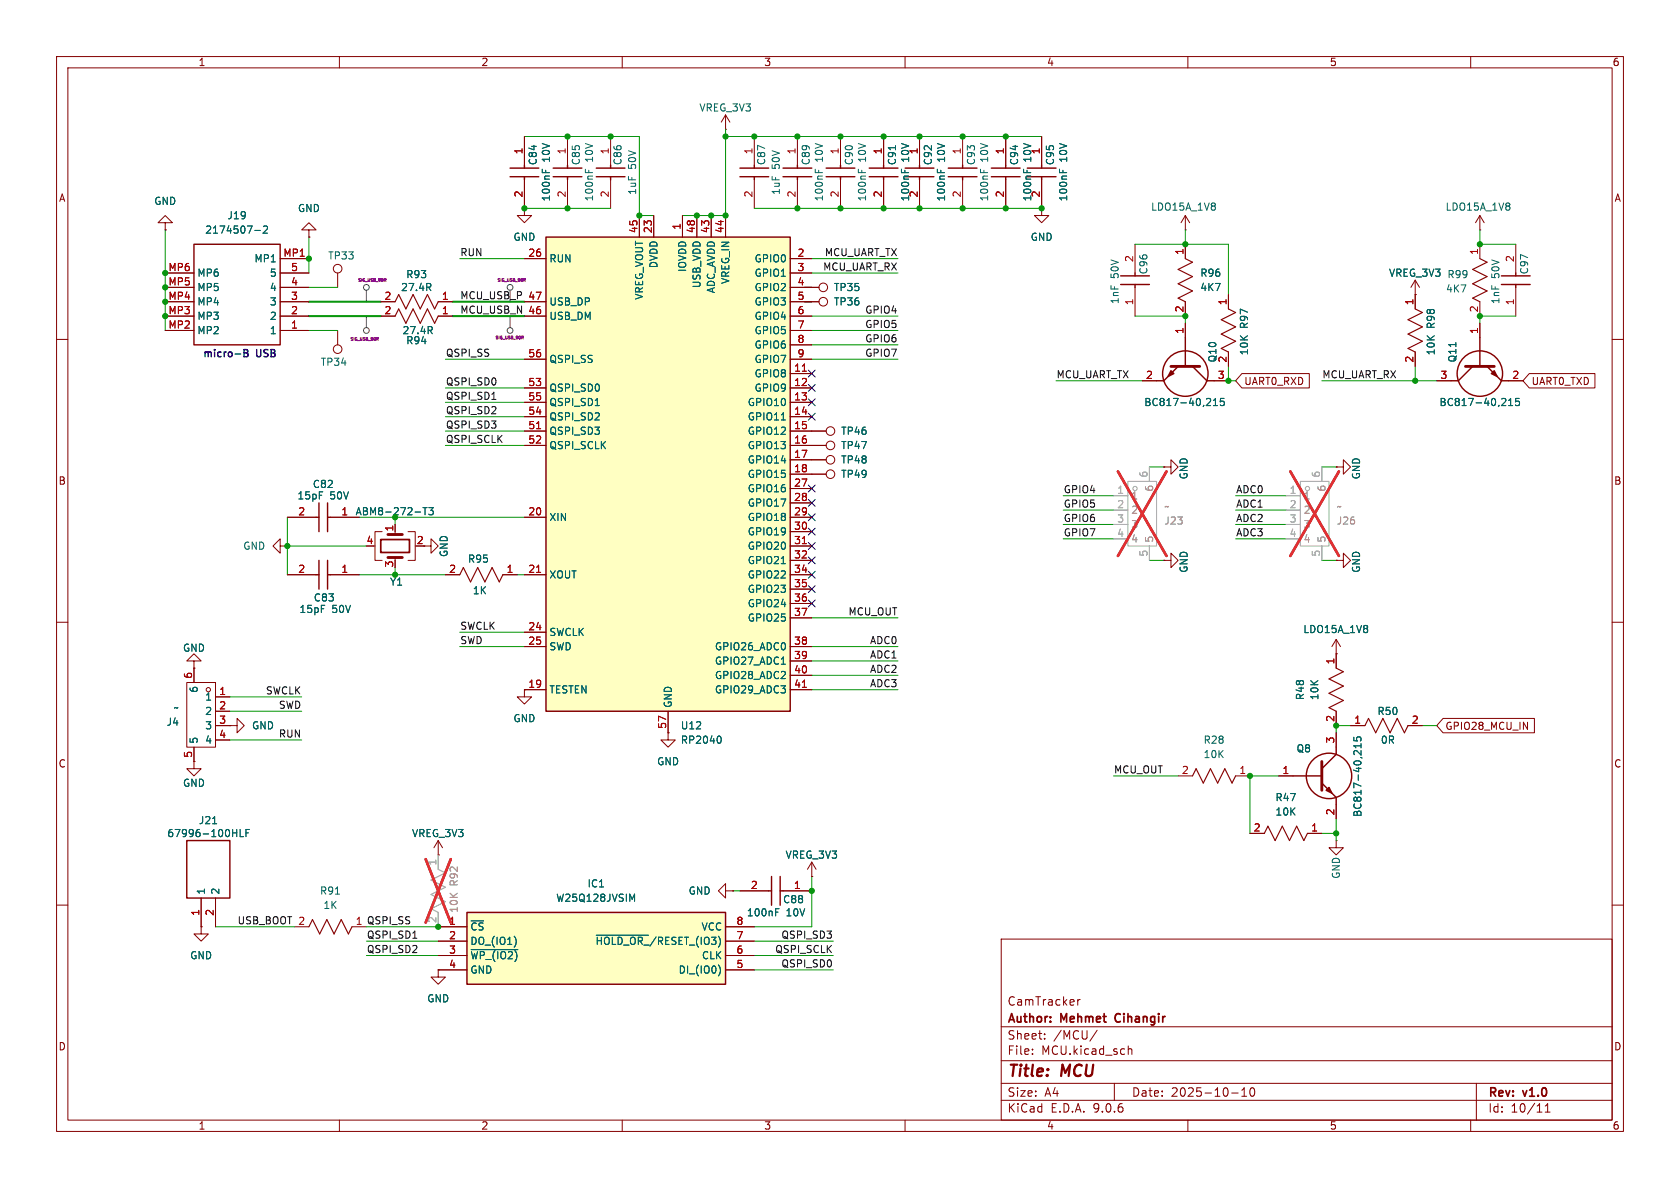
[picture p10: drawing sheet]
<svg xmlns="http://www.w3.org/2000/svg" width="297mm" height="210mm" viewBox="0 0 297 210" stroke-linecap="round" stroke-linejoin="round" font-family="sans-serif">
<g fill="none" stroke="#840000" stroke-width=".18">
<path d="M10 10h277v190h-277zM12 12h273v186h-273zM60 10v2M110 10v2M160 10v2M210 10v2M260 10v2M141 24.1v5.1M141 31.8v5M209.5 38.1l-.7 1.3M209.5 38.1l.8 1.3M209.5 38.1v2.5"/>
<path d="M261.6 38.1l-.7 1.3M261.6 38.1l.8 1.3M261.6 38.1v2.5M209.5 40.6h.1M209.5 43.2v2.5M209.5 53.3v2.6M209.5 57.2v2.5M217.2 52.1v2.5M261.6 40.6h.1M10 60h2M201.9 67.3h2.6M214.6 67.3h2.6"/>
<path d="M217.2 62.2v2.6M285 60h2M10 110h2M285 110h2M92.7 121.9v1.3h1.3l-1.3 1.3-1.3-1.3h1.3M92.7 121.9h.1M226.1 137.2h2.5M236.2 129.5v2.6M128.3 157.5v-1.3l-1.3 1.3 1.3 1.3v-1.3h1.2M129.5 157.5h.1M130.8 157.5h5.1M138.4 157.5h5.1"/>
<path d="M143.5 154.9h.1M143.5 152.4l-.8 1.3M143.5 152.4l.8 1.3M143.5 152.4v2.5M221 147.3h2.5M231.1 147.3h2.6M236.2 148.6v1.3h1.3l-1.3 1.2-1.3-1.2h1.3M236.2 148.6h.1M236.2 142.2v2.6M10 160h2M177 166h108v32h-108zM190.5 176.7v1"/>
<path d="M191 176.7l-.3 .1-.2 .2M285 160h2M60 198v2M110 198v2M160 198v2M177 194.5h108M177 191.5h108M177 187.5h108M177 181.5h108M182.5 186.3v.1M182.5 185.5v.1M184.7 183.6v.1"/>
<path d="M184.7 182.8v.1M194 182.1l-1.3 2M197 191.5v3M199.5 184.9v1.5M199.5 185.5l.2-.1 .3 .1 .1 .9M210 198v2M217.7 193.2h1.2M219.5 193.8h.9M219.5 192.7l.5-.4v1.5M221.1 192.4l.2-.1a.81 .81 0 0 1 .6 .6 .81 .81 0 0 1-.3 .8l-.1 .1a.81 .81 0 0 1-.4-1.4zM260 198v2M261 191.5v6.5"/>
<path d="M273.2 196.6h.8M273.2 195.5l.4-.4v1.5"/>
</g>
<path d="M197.3 179.4l-.2 .4 .2 .7" fill="none" stroke="#840000" stroke-width=".3"/>
<g fill="none" stroke="#840000" stroke-width=".25">
<path d="M138.4 29.7h5.1M138.4 31.2h5.1M141 29.2v.5M141 31.2v.6M209.5 59.7v5.1M208.3 64.8l-2.6 2.5h-1.2M210.8 64.8l2.6 2.5h1.2M228.6 137.2h5.1M233.7 138.4l2.5 2.6v1.2M236.2 132.1v1.3l-2.5 2.5M135.9 157.5h.5M136.4 154.9v5.1"/>
<path d="M137.9 157.5h.5M137.9 154.9v5.1"/>
<circle cx="209.5" cy="66" r="4"/>
<circle cx="234.9" cy="137.2" r="4"/>
</g>
<path d="M207 64.8h5.1M233.7 134.6v5.1" fill="none" stroke="#840000" stroke-width=".51"/>
<g fill="#840000" stroke="#840000" stroke-width=".25">
<path d="M234.4 139.7l.5-.5 .6 1z"/>
<path d="M207 65.5l.5 .5-1 .5z"/>
</g>
<g fill="none" stroke="#006464" stroke-width=".18">
<path d="M144.1 29.9v.6M144.7 30.1v.4M214.8 36v.3M214.8 36.6v.4M266.9 36v.3M266.9 36.6v.4M214.5 71.7h.7M214.5 70.8l.4-.4v1.3M216.4 70.4h-.6l-.1 .6 .2-.1 .4 .1 .1 .2v.4l-.2 .1-.5-.1M239.3 130.3v.6l.6 .1-.1-.2 .1-.4 .2-.1h.4l.1 .2-.1 .5M240.6 131.5v.7M240.6 131.8h-1.3l.4 .4"/>
<path d="M137.1 161.2h.4M137.1 160.6h.6"/>
</g>
<path d="M209.5 45.7l1.3 .7-2.5 1.2 2.5 1.3-2.5 1.3 2.5 1.2-2.5 1.3 1.2 .6M217.2 54.6l1.2 .6-2.5 1.3 2.5 1.3-2.5 1.3 2.5 1.2-2.5 1.3 1.3 .6M223.5 147.3l.7-1.2 1.2 2.5 1.3-2.5 1.3 2.5 1.2-2.5 1.3 2.5 .6-1.3" fill="none" stroke="#840000" stroke-width=".2"/>
<path d="M96.5 41.9h43.2v83.8h-43.2z" fill="#ffffc2"/>
<path d="M96.5 41.9h43.2v83.8h-43.2z" fill="none" stroke="#840000" stroke-width=".25"/>
<g fill="none" stroke="#840000" stroke-width=".18">
<path d="M113 38.1v3.8M115.6 38.1v3.8M120.6 38.1v3.8M123.2 38.1v3.8M125.7 38.1v3.8M128.3 38.1v3.8M92.7 45.7h3.8M92.7 53.3h3.8M92.7 55.9h3.8M139.7 45.7h3.8M139.7 53.3h3.8M139.7 55.9h3.8"/>
<path d="M139.7 48.3h3.8M139.7 50.8h3.8M139.7 58.4h3.8M250.2 52.1h.1M250.2 49.5v5.1M250.2 49.5l-.8 1.3M250.2 49.5l.8 1.3M92.7 63.5h3.8M92.7 68.6h3.8M92.7 71.1h3.8M92.7 73.7h3.8M92.7 76.2h3.8"/>
<path d="M92.7 78.7h3.8M139.7 63.5h3.8M139.7 68.6h3.8M139.7 71.1h3.8M139.7 73.7h3.8M139.7 76.2h3.8M139.7 78.7h3.8M139.7 61h3.8M139.7 66h3.8M250.2 62.2v2.6M92.7 91.4h3.8M139.7 91.4h3.8"/>
<path d="M139.7 81.3h3.8M139.7 83.8h3.8M139.7 86.4h3.8M139.7 88.9h3.8M139.7 94h3.8M139.7 96.5h3.8M139.7 99.1h3.8M92.7 101.6h3.8M92.7 111.8h3.8M92.7 114.3h3.8M139.7 101.6h3.8M139.7 114.3h3.8"/>
<path d="M139.7 104.1h3.8M139.7 106.7h3.8M139.7 109.2h3.8M139.7 116.8h3.8M139.7 119.4h3.8M34.3 134.6v1.3h1.3l-1.3 1.3-1.3-1.3h1.3M34.3 134.6h.1M92.7 121.9h3.8M118.1 129.5v1.3h1.3l-1.3 1.3-1.3-1.3h1.3M118.1 129.5h.1M118.1 125.7v3.8M139.7 121.9h3.8"/>
<path d="M238.8 128.3h2.5M248.9 128.3h2.6"/>
</g>
<path d="M105.2 71.7h.8M138.1 74.2h.7M138.1 99.6h.7M138.1 117.4h.7M127.2 130.1a.79 .79 0 0 1 0 1.3" fill="none" stroke="#006464" stroke-width=".18"/>
<path d="M94.9 75.8h.7M141.8 65.6h.8M141.8 96.1h.8M94.9 101.2h.7M141.8 121.5h.8" fill="none" stroke="#a90000" stroke-width=".18"/>
<path d="M250.2 54.6l1.3 .6-2.6 1.3 2.6 1.3-2.6 1.3 2.6 1.2-2.6 1.3 1.3 .6M241.3 128.3l.6-1.3 1.3 2.5 1.3-2.5 1.2 2.5 1.3-2.5 1.3 2.5 .6-1.2" fill="none" stroke="#840000" stroke-width=".2"/>
<path d="M82.5 161.3h45.8v12.7h-45.8z" fill="#ffffc2"/>
<g fill="none" stroke="#840000" stroke-width=".25">
<path d="M90.2 29.7h5M90.2 31.2h5M92.7 29.2v.5M92.7 31.2v.6M97.8 29.7h5.1M97.8 31.2h5.1M100.3 29.2v.5M100.3 31.2v.6M105.4 29.7h5.1M105.4 31.2h5.1M107.9 29.2v.5M107.9 31.2v.6"/>
<path d="M130.8 29.7h5.1M130.8 31.2h5.1M133.3 29.2v.5M133.3 31.2v.6M146 29.7h5.1M146 31.2h5.1M148.6 29.2v.5M148.6 31.2v.6M153.7 29.7h5M153.7 31.2h5M156.2 29.2v.5M156.2 31.2v.6"/>
<path d="M160 29.7h5.1M160 31.2h5.1M162.6 29.2v.5M162.6 31.2v.6M167.6 29.7h5.1M167.6 31.2h5.1M170.2 29.2v.5M170.2 31.2v.6M175.3 29.7h5M175.3 31.2h5M177.8 29.2v.5M177.8 31.2v.6"/>
<path d="M181.6 29.7h5.1M181.6 31.2h5.1M184.1 29.2v.5M184.1 31.2v.6M34.3 43.2h15.2v17.8h-15.2zM198.1 50.3h5.1M198.1 48.8h5.1M200.7 48.3v.5M200.7 50.3v.5M261.6 59.7v5.1M265.4 50.3h5.1M265.4 48.8h5.1"/>
<path d="M268 48.3v.5M268 50.3v.5M260.3 64.8l-2.5 2.5h-1.3M262.9 64.8l2.5 2.5h1.3M55.9 91.4h.5M56.4 88.9v5.1M56.4 99.1v5M57.9 88.9v5.1M57.9 99.1v5M57.9 91.4h.5M55.9 101.6h.5M57.9 101.6h.5"/>
<path d="M33 148.6h7.6v10.2h-7.6zM82.5 161.3h45.8v12.7h-45.8z"/>
<circle cx="261.6" cy="66" r="4"/>
</g>
<g fill="none" stroke="#840000" stroke-width=".18">
<path d="M29.2 39.4h1.3l-1.3-1.3-1.3 1.3h1.3v1.2M92.7 36.8v1.3h1.3l-1.3 1.3-1.3-1.3h1.3M92.7 36.8h.1M92.7 24.1v5.1M92.7 31.8v5M100.3 24.1v5.1M100.3 31.8v5M107.9 24.1v5.1M107.9 31.8v5M113 38.1v3.8M115.6 38.1v3.8M120.6 38.1v3.8"/>
<path d="M123.2 38.1v3.8M125.7 38.1v3.8M128.3 22.9h.1M128.3 20.3l-.8 1.3M128.3 20.3l.7 1.3M128.3 20.3v2.6M128.3 38.1v3.8M133.3 24.1v5.1M133.3 31.8v5M148.6 24.1v5.1M148.6 31.8v5M156.2 24.1v5.1"/>
<path d="M156.2 31.8v5M162.6 24.1v5.1M162.6 31.8v5M170.2 24.1v5.1M170.2 31.8v5M177.8 24.1v5.1M177.8 31.8v5M184.1 36.8v1.3h1.3l-1.3 1.3-1.2-1.3h1.2M184.1 36.8h.1M184.1 24.1v5.1M184.1 31.8v5M29.2 40.6h.1"/>
<path d="M29.2 58.4h5.1M29.2 55.9h5.1M29.2 53.3h5.1M29.2 50.8h5.1M29.2 48.3h5.1M49.5 58.4h5.1M49.5 55.9h5.1M49.5 53.3h5.1M49.5 50.8h5.1M49.5 48.3h5.1M49.5 45.7h5.1M54.6 40.6h1.3l-1.3-1.2-1.3 1.2h1.3v1.3"/>
<path d="M54.6 41.9h.1M59.7 48.3v2.5M59.7 58.4v2.6M67.3 55.9h2.5M67.3 53.3h2.5M77.5 55.9h2.5M77.5 53.3h2.5M92.7 55.9h3.8M92.7 53.3h3.8M92.7 45.7h3.8M139.7 58.4h3.8M139.7 55.9h3.8"/>
<path d="M139.7 53.3h5.1M139.7 50.8h5.1M139.7 48.3h3.8M139.7 45.7h3.8M200.7 43.2v5.1M200.7 50.8v5.1M209.5 43.2v2.5M209.5 53.3v2.6M209.5 57.2v2.5M217.2 52.1v2.5M250.2 52.1h.1M250.2 52.1v2.5"/>
<path d="M261.6 43.2v2.5M261.6 53.3v2.6M261.6 57.2v2.5M268 43.2v5.1M268 50.8v5.1M92.7 76.2h3.8M92.7 78.7h3.8M92.7 63.5h3.8M92.7 68.6h3.8M92.7 71.1h3.8M92.7 73.7h3.8M139.7 76.2h6.3"/>
<path d="M139.7 78.7h6.3M139.7 63.5h3.8M139.7 68.6h3.8M139.7 71.1h3.8M139.7 73.7h3.8M139.7 61h3.8M139.7 66h3.8M201.9 67.3h2.6M214.6 67.3h2.6M217.2 62.2v2.6M219.6 66h11.9v2.6h-11.9l-1.2-1.3zM250.2 62.2v2.6"/>
<path d="M254 67.3h2.5M266.7 67.3h2.5M270.4 66h11.6v2.6h-11.6l-1.2-1.3zM49.5 96.5v-1.2l-1.2 1.2 1.2 1.3v-1.3h1.3M50.8 96.5h.1M50.8 91.4h5.1M58.4 91.4h5.1M66 96.5h.3M67.6 94h-1.3v5.1h1.3M69.8 92.7v1.3M69.8 98.6v.5M72.1 94h1.3v5.1h-1.3"/>
<path d="M74.9 96.5h1.3v-1.2l1.3 1.2-1.3 1.3v-1.3M92.7 91.4h3.8M139.7 83.8h6.3M139.7 81.3h6.3M139.7 96.5h3.8M139.7 91.4h3.8M139.7 86.4h3.8M139.7 88.9h3.8M139.7 94h3.8M139.7 99.1h3.8M205.7 82.6h1.3v-1.3l1.3 1.3-1.3 1.2v-1.2M205.7 82.6h.1"/>
<path d="M205.7 99.1h1.3v-1.3l1.3 1.3-1.3 1.2v-1.2M205.7 99.1h.1M236.2 82.6h1.3v-1.3l1.3 1.3-1.3 1.2v-1.2M236.2 82.6h.1M236.2 99.1h1.3v-1.3l1.3 1.3-1.3 1.2v-1.2M236.2 99.1h.1M34.3 116.8h1.3l-1.3-1.2-1.3 1.2h1.3v1.3M34.3 118.1h.1M34.3 118.1v2.6M50.8 101.6h5.1M58.4 101.6h5.1M78.7 101.6h2.6"/>
<path d="M88.9 101.6h2.5M92.7 101.6h3.8M92.7 111.8h3.8M92.7 114.3h3.8M139.7 101.6h3.8M139.7 114.3h3.8M139.7 104.1h3.8M139.7 106.7h3.8M139.7 109.2h3.8M139.7 116.8h3.8M139.7 119.4h3.8M236.2 115.6h.1"/>
<path d="M236.2 113v5.1M236.2 113l-.7 1.3M236.2 113l.8 1.3M33 120.7h5.1v11.4h-5.1zM34.3 134.6h.1M34.3 132.1v2.5M38.1 123.2h2.5M38.1 125.7h2.5M38.1 128.3h2.5M38.1 130.8h2.5M40.6 128.3h1.3v-1.3l1.3 1.3-1.3 1.2v-1.2M40.6 128.3h.1"/>
<path d="M92.7 121.9h.1M92.7 121.9h3.8M118.1 129.5h.1M118.1 125.7v3.8M139.7 121.9h3.8M208.3 137.2h2.5M218.4 137.2h2.6M226.1 137.2h2.5M236.2 125.7v2.6M236.2 129.5v2.6M238.8 128.3h2.5M248.9 128.3h2.6"/>
<path d="M255.1 127h16.2v2.5h-16.2l-1.1-1.2zM35.6 158.8v5M38.1 158.8v5M77.5 151.1h.1M77.5 148.6l-.8 1.3M77.5 148.6l.7 1.3M77.5 148.6v2.5M129.5 157.5h.1M130.8 157.5h5.1M138.4 157.5h5.1M143.5 154.9h.1M221 147.3h2.5"/>
<path d="M231.1 147.3h2.6M236.2 142.2v2.6M35.6 163.8v1.3h1.2l-1.2 1.3-1.3-1.3h1.3M35.6 163.8h.1M52.1 163.8h2.5M62.2 163.8h2.6M77.5 171.5v1.2h1.2l-1.2 1.3-1.3-1.3h1.3M77.5 171.5h.1M77.5 163.8h5M77.5 166.4h5M77.5 168.9h5M77.5 171.5h5"/>
<path d="M128.3 163.8h5M128.3 166.4h5M128.3 168.9h5M128.3 171.5h5"/>
<circle cx="59.7" cy="47.5" r=".76"/>
<circle cx="145.5" cy="53.3" r=".76"/>
<circle cx="145.5" cy="50.8" r=".76"/>
<circle cx="59.7" cy="61.7" r=".76"/>
<circle cx="146.8" cy="76.2" r=".76"/>
<circle cx="146.8" cy="78.7" r=".76"/>
<circle cx="146.8" cy="83.8" r=".76"/>
<circle cx="146.8" cy="81.3" r=".76"/>
<circle cx="36.8" cy="121.9" r=".38"/>
</g>
<g fill="none" stroke="#006464" stroke-width=".18">
<path d="M95.9 29.9v.6M96.5 30.1v.4M103.5 29.9v.6M104.1 30.1v.4M151.7 29.9v.6M152.4 30.1v.4M158.3 25.8v.7M159.4 29.9v.6M160 30.1v.4M165.7 29.9v.6M166.3 30.1v.4M173.3 29.9v.6"/>
<path d="M173.9 30.1v.4M181 29.9v.6M181.6 30.1v.4M187.3 29.9v.6M187.9 30.1v.4M45.1 40.7h.9M46.6 40.1l.5-.2 .2 .4-.8 .9h.8M75.7 50.8l.5 .6M76 58.4l.4 .6M76 50.2l.2 .2-.2 .3M76.3 57.8l.1 .2-.1 .3M105.2 71.7h.8"/>
<path d="M138.1 74.2h.7M214.5 71.7h.7M214.5 70.8l.4-.4v1.3M216.4 70.4h-.6l-.1 .6 .2-.1 .4 .1 .1 .2v.4l-.2 .1-.5-.1M266.7 71.7h.7M266.7 70.8l.4-.4v1.3M268.6 70.4h-.6l-.1 .6 .2-.1 .4 .1 .1 .2v.4l-.2 .1-.5-.1M73.4 90.5h1M74.8 89.7h.7M75.1 89.7v1.3M75.8 89.7h.8l-.4 .5 .3 .1v.6l-.1 .1-.6-.1M138.1 99.6h.7"/>
<path d="M138.1 117.4h.7M241.7 110.7v.3M241.7 111.2v.5M127.2 130.1a.79 .79 0 0 1 0 1.3M239.3 130.3v.6l.6 .1-.1-.2 .1-.4 .2-.1h.4l.1 .2-.1 .5M240.6 131.5v.7M240.6 131.8h-1.3l.4 .4M37.6 145.6h.7M41.1 147.2h.8M41.9 146.6v1.3M42.5 146.6v1.3h.6M43.5 147.2h.4"/>
<path d="M44.1 146.6h-.6v1.3M59.3 158.1h.7M111.8 159l.4-.9v1.2M83.3 167.9h8.3M91.2 166v.9M105.4 165.3h9.3M127.1 170.6a1.49 1.49 0 0 1 0 1.9M137.1 161.2h.4M137.1 160.6h.6"/>
</g>
<path d="M69.8 53.3l.7-1.2 1.3 2.5 1.2-2.5 1.3 2.5 1.3-2.5 1.2 2.5 .7-1.3M69.8 55.9l.7-1.3 1.3 2.6 1.2-2.6 1.3 2.6 1.3-2.6 1.2 2.6 .7-1.3M261.6 45.7l1.3 .7-2.6 1.2 2.6 1.3-2.6 1.3 2.6 1.2-2.6 1.3 1.3 .6M81.3 101.6l.6-1.3 1.3 2.6 1.3-2.6 1.2 2.6 1.3-2.6 1.3 2.6 .6-1.3M236.2 118.1l1.3 .6-2.6 1.3 2.6 1.3-2.6 1.3 2.6 1.2-2.6 1.3 1.3 .6M210.8 137.2l.7-1.3 1.2 2.5 1.3-2.5 1.3 2.5 1.2-2.5 1.3 2.5 .6-1.2M54.6 163.8l.6-1.2 1.3 2.5 1.3-2.5 1.3 2.5 1.2-2.5 1.3 2.5 .6-1.3" fill="none" stroke="#840000" stroke-width=".2"/>
<path d="M259.1 64.8h5.1M68.6 94.5h2.5M68.6 98.6h2.5" fill="none" stroke="#840000" stroke-width=".51"/>
<path d="M67.3 95.4h5.1v2.3h-5.1z" fill="none" stroke="#840000" stroke-width=".3"/>
<path d="M263.7 66l.5-.5 .5 1z" fill="#840000" stroke="#840000" stroke-width=".25"/>
<g fill="none" stroke="#a1a1a1" stroke-width=".18">
<path d="M196.8 87.6h2.6M196.8 90.2h2.6M196.8 92.7h2.6M196.8 95.3h2.6M199.4 85.1h5.1v11.4h-5.1zM203.2 82.6v2.5M203.2 96.5v2.6M227.3 87.6h2.6M227.3 90.2h2.6M227.3 92.7h2.6M227.3 95.3h2.6M229.9 85.1h5v11.4h-5z"/>
<path d="M233.7 82.6v2.5M233.7 96.5v2.6M77.5 151.1v2.6M77.5 161.3v2.5"/>
<circle cx="200.7" cy="86.4" r=".38"/>
<circle cx="231.1" cy="86.4" r=".38"/>
</g>
<path d="M197.6 83.3l8.6 15M206.2 83.3l-8.6 15M228.1 83.3l8.6 15M236.7 83.3l-8.6 15M75.3 151.9l4.4 11.2M79.7 151.9l-4.4 11.2" fill="none" stroke="#e12e31" stroke-width=".46"/>
<path d="M77.5 153.7l1.2 .6-2.5 1.3 2.5 1.2-2.5 1.3 2.5 1.3-2.5 1.3 1.3 .6" fill="none" stroke="#a1a1a1" stroke-width=".2"/>
<g fill="none" stroke="#484848" stroke-width=".18">
<path d="M64.8 51.3v2M64.8 55.9v2M90.2 55.9v2"/>
<circle cx="64.8" cy="50.8" r=".51"/>
<circle cx="64.8" cy="58.4" r=".51"/>
<circle cx="90.2" cy="50.8" r=".51"/>
<circle cx="90.2" cy="58.4" r=".51"/>
</g>
<path d="M66.6 59.7l.3 .1-.1 .1h-.2M66.7 59.9l.2 .3M68.1 49.5l.1 .3M68.2 49.3v.2M92.2 59.4l.3 .1v.2h-.3M92.4 59.7l.1 .2M92.7 49.5l.2 .3M92.9 49.3v.2" fill="none" stroke="#840084" stroke-width=".18"/>
<path d="M86.9 70.6h.8M73 165.9h.7" fill="none" stroke="#0f0f0f" stroke-width=".18"/>
<g fill="none" stroke="#009600" stroke-width=".18">
<path d="M92.7 36.8h15.2M92.7 24.1h20.3v14h2.6M128.3 24.1h55.8M128.3 22.9v15.2h-7.7M133.3 36.8h50.8M29.2 40.6v17.8M54.6 41.9v6.4M54.6 50.8h5.1M54.6 58.4h5.1M81.3 45.7h11.4M142.2 50.8h1.3M142.2 53.3h1.3"/>
<path d="M143.5 58.4h15.2M143.5 45.7h15.2M143.5 48.3h15.2M143.5 55.9h15.2M200.7 43.2h16.5v8.9M200.7 55.9h8.8v1.3M209.5 40.6v2.6M261.6 40.6v2.6h6.4M268 55.9h-6.4v1.3M78.7 63.5h14M78.7 68.6h14M78.7 73.7h14"/>
<path d="M78.7 71.1h14M78.7 78.7h14M78.7 76.2h14M143.5 63.5h15.2M143.5 61h15.2M186.7 67.3h15.2M217.2 64.8v2.5h1.2M233.7 67.3h20.3M250.2 64.8v2.5M50.8 91.4v10.2M50.8 96.5h14M63.5 91.4h29.2"/>
<path d="M69.8 91.4v1.3M188 95.3h8.8M188 92.7h8.8M188 90.2h8.8M188 87.6h8.8M203.2 99.1h2.5M203.2 82.6h2.5M218.4 95.3h8.9M218.4 92.7h8.9M218.4 90.2h8.9M218.4 87.6h8.9M233.7 99.1h2.5"/>
<path d="M233.7 82.6h2.5M63.5 101.6h15.2M69.8 100.3v1.3M81.3 114.3h11.4M81.3 111.8h11.4M91.4 101.6h1.3M143.5 109.2h15.2M143.5 116.8h15.2M143.5 114.3h15.2M143.5 119.4h15.2M40.6 130.8h12.7M40.6 125.7h12.7"/>
<path d="M40.6 123.2h12.7M143.5 121.9h15.2M196.8 137.2h11.5M226.1 137.2h-5.1v10.1M238.8 128.3h-2.6v1.2M251.5 128.3h2.5M129.5 157.5h1.3M143.5 154.9v8.9h-10.2M233.7 147.3h2.5M236.2 144.8v3.8M38.1 163.8h14M64.8 163.8h12.7"/>
<path d="M64.8 168.9h12.7M64.8 166.4h12.7M133.3 168.9h14M133.3 166.4h14M133.3 171.5h14"/>
</g>
<path d="M54.6 53.3h12.7M54.6 55.9h12.7M80 53.3h12.7M80 55.9h12.7" fill="none" stroke="#009600" stroke-width=".36"/>
<g fill="none" stroke="#000084" stroke-width=".18">
<path d="M142.9 73.1l1.2 1.2M142.9 70.5l1.2 1.2M142.9 68l1.2 1.2M142.9 65.4l1.2 1.2M144.1 73.1l-1.2 1.2M144.1 70.5l-1.2 1.2M144.1 68l-1.2 1.2M144.1 65.4l-1.2 1.2M142.9 90.8l1.2 1.2M142.9 88.3l1.2 1.2M142.9 85.8l1.2 1.2M142.9 93.4l1.2 1.2"/>
<path d="M142.9 95.9l1.2 1.2M142.9 98.5l1.2 1.2M144.1 90.8l-1.2 1.2M144.1 88.3l-1.2 1.2M144.1 85.8l-1.2 1.2M144.1 93.4l-1.2 1.2M144.1 95.9l-1.2 1.2M144.1 98.5l-1.2 1.2M142.9 106.1l1.2 1.2M142.9 103.5l1.2 1.2M142.9 101l1.2 1.2M144.1 106.1l-1.2 1.2"/>
<path d="M144.1 103.5l-1.2 1.2M144.1 101l-1.2 1.2"/>
</g>
<path d="M43.1 61.8h.5l.2 .2-.2 .4 .2 .1 .1 .3-.3 .3h-.5zM43.1 62.4h.5" fill="none" stroke="#0000c2" stroke-width=".25"/>
<path d="M94.9 75.8h.7M141.8 65.6h.8M141.8 96.1h.8M94.9 101.2h.7M141.8 121.5h.8" fill="none" stroke="#a90000" stroke-width=".18"/>
<g fill="#009600" stroke="#009600" stroke-width=".18">
<circle cx="209.5" cy="43.2" r=".46"/>
<circle cx="209.5" cy="55.9" r=".46"/>
<circle cx="217.2" cy="67.3" r=".46"/>
<circle cx="261.6" cy="43.2" r=".46"/>
<circle cx="250.2" cy="67.3" r=".46"/>
<circle cx="261.6" cy="55.9" r=".46"/>
<circle cx="170.2" cy="24.1" r=".46"/>
<circle cx="170.2" cy="36.8" r=".46"/>
<circle cx="177.8" cy="36.8" r=".46"/>
<circle cx="162.6" cy="24.1" r=".46"/>
<circle cx="162.6" cy="36.8" r=".46"/>
<circle cx="148.6" cy="24.1" r=".46"/>
<circle cx="141" cy="24.1" r=".46"/>
<circle cx="184.1" cy="36.8" r=".46"/>
<circle cx="156.2" cy="24.1" r=".46"/>
<circle cx="177.8" cy="24.1" r=".46"/>
<circle cx="156.2" cy="36.8" r=".46"/>
<circle cx="141" cy="36.8" r=".46"/>
<circle cx="148.6" cy="36.8" r=".46"/>
<circle cx="221" cy="137.2" r=".46"/>
<circle cx="236.2" cy="128.3" r=".46"/>
<circle cx="236.2" cy="147.3" r=".46"/>
<circle cx="100.3" cy="36.8" r=".46"/>
<circle cx="29.2" cy="50.8" r=".46"/>
<circle cx="29.2" cy="48.3" r=".46"/>
<circle cx="54.6" cy="45.7" r=".46"/>
<circle cx="29.2" cy="55.9" r=".46"/>
<circle cx="29.2" cy="53.3" r=".46"/>
<circle cx="92.7" cy="36.8" r=".46"/>
<circle cx="125.7" cy="38.1" r=".46"/>
<circle cx="128.3" cy="24.1" r=".46"/>
<circle cx="128.3" cy="38.1" r=".46"/>
<circle cx="123.2" cy="38.1" r=".46"/>
<circle cx="113" cy="38.1" r=".46"/>
<circle cx="107.9" cy="24.1" r=".46"/>
<circle cx="100.3" cy="24.1" r=".46"/>
<circle cx="133.3" cy="24.1" r=".46"/>
<circle cx="143.5" cy="157.5" r=".46"/>
<circle cx="77.5" cy="163.8" r=".46"/>
<circle cx="69.8" cy="101.6" r=".46"/>
<circle cx="50.8" cy="96.5" r=".46"/>
</g>
<g font-size="2.8" fill="#840000">
<text x="178" y="190.9">Title:</text>
<text x="187.7" y="190.9">MCU</text>
</g>
<g font-size="2.1" fill="#840000">
<text x="178" y="178">CamTracker</text>
<text x="178" y="184">Sheet:</text>
<text x="178" y="181.2">Author:</text>
<text x="186.2" y="184">/MCU/</text>
<text x="187.6" y="181.2">Mehmet</text>
<text x="197.8" y="181.2">Cihangir</text>
<text x="178" y="186.7">File:</text>
<text x="184.1" y="186.7">MCU.kicad_sch</text>
<text x="178" y="196.9">KiCad</text>
<text x="178" y="194.1">Size:</text>
<text x="184.7" y="194.1">A4</text>
<text x="185.7" y="196.9">E.D.A.</text>
<text x="193.3" y="196.9">9.0.6</text>
<text x="200" y="194.1">Date:</text>
<text x="207" y="194.1">2025-10-10</text>
<text x="263" y="194.3">Rev:</text>
<text x="263" y="196.9">Id:</text>
<text x="267.1" y="196.9">10/11</text>
<text x="269.4" y="194.3">v1.0</text>
</g>
<g font-size="1.8" fill="#840000">
<text x="35" y="11.9">1</text>
<text x="85" y="11.9">2</text>
<text x="135" y="11.9">3</text>
<text x="185" y="11.9">4</text>
<text x="235" y="11.9">5</text>
<text x="285" y="11.9">6</text>
<text x="10.3" y="35.9">A</text>
<text x="285.3" y="35.9">A</text>
<text x="219.9" y="68.3">UART0_RXD</text>
<text x="270.7" y="68.3">UART0_TXD</text>
<text x="10.3" y="85.9">B</text>
<text x="285.3" y="85.9">B</text>
<text x="255.4" y="129.2">GPIO28_MCU_IN</text>
<text x="10.3" y="135.9">C</text>
<text x="285.3" y="135.9">C</text>
<text x="10.3" y="185.9">D</text>
<text x="285.3" y="185.9">D</text>
<text x="35" y="199.9">1</text>
<text x="85" y="199.9">2</text>
<text x="135" y="199.9">3</text>
<text x="185" y="199.9">4</text>
<text x="235" y="199.9">5</text>
<text x="285" y="199.9">6</text>
</g>
<g font-size="1.8" fill="#006464">
<text x="123.5" y="19.9">VREG_3V3</text>
<text x="95.1" y="29.3" transform="rotate(-90 95.1 29.3)">C84</text>
<text x="97.4" y="28.7" transform="rotate(-90 97.4 28.7)">10V</text>
<text x="102.7" y="29.3" transform="rotate(-90 102.7 29.3)">C85</text>
<text x="105" y="28.7" transform="rotate(-90 105 28.7)">10V</text>
<text x="110.1" y="29.3" transform="rotate(-90 110.1 29.3)">C86</text>
<text x="112.7" y="29.9" transform="rotate(-90 112.7 29.9)">50V</text>
<text x="135.5" y="29.3" transform="rotate(-90 135.5 29.3)">C87</text>
<text x="138.1" y="29.9" transform="rotate(-90 138.1 29.9)">50V</text>
<text x="143.4" y="29.3" transform="rotate(-90 143.4 29.3)">C89</text>
<text x="145.7" y="28.7" transform="rotate(-90 145.7 28.7)">10V</text>
<text x="151" y="29.3" transform="rotate(-90 151 29.3)">C90</text>
<text x="153.3" y="28.7" transform="rotate(-90 153.3 28.7)">10V</text>
<text x="158.6" y="29.3" transform="rotate(-90 158.6 29.3)">C91</text>
<text x="160.9" y="28.7" transform="rotate(-90 160.9 28.7)">10V</text>
<text x="162.3" y="27.4" transform="rotate(-90 162.3 27.4)">1</text>
<text x="164.9" y="29.3" transform="rotate(-90 164.9 29.3)">C92</text>
<text x="167.3" y="28.7" transform="rotate(-90 167.3 28.7)">10V</text>
<text x="172.6" y="29.3" transform="rotate(-90 172.6 29.3)">C93</text>
<text x="174.9" y="28.7" transform="rotate(-90 174.9 28.7)">10V</text>
<text x="180.2" y="29.3" transform="rotate(-90 180.2 29.3)">C94</text>
<text x="182.5" y="28.7" transform="rotate(-90 182.5 28.7)">10V</text>
<text x="186.5" y="29.3" transform="rotate(-90 186.5 29.3)">C95</text>
<text x="188.9" y="28.7" transform="rotate(-90 188.9 28.7)">10V</text>
<text x="97.4" y="35.7" transform="rotate(-90 97.4 35.7)">100nF</text>
<text x="105" y="35.7" transform="rotate(-90 105 35.7)">100nF</text>
<text x="112.7" y="34.6" transform="rotate(-90 112.7 34.6)">1uF</text>
<text x="138.1" y="34.6" transform="rotate(-90 138.1 34.6)">1uF</text>
<text x="145.7" y="35.7" transform="rotate(-90 145.7 35.7)">100nF</text>
<text x="153.3" y="35.7" transform="rotate(-90 153.3 35.7)">100nF</text>
<text x="160.9" y="35.7" transform="rotate(-90 160.9 35.7)">100nF</text>
<text x="162.3" y="35" transform="rotate(-90 162.3 35)">2</text>
<text x="167.3" y="35.7" transform="rotate(-90 167.3 35.7)">100nF</text>
<text x="174.9" y="35.7" transform="rotate(-90 174.9 35.7)">100nF</text>
<text x="182.5" y="35.7" transform="rotate(-90 182.5 35.7)">100nF</text>
<text x="188.9" y="35.7" transform="rotate(-90 188.9 35.7)">100nF</text>
<text x="27.2" y="36.4">GND</text>
<text x="36.2" y="41.5">2174507-2</text>
<text x="40.1" y="39">J19</text>
<text x="52.6" y="37.7">GND</text>
<text x="203.4" y="37.4">LDO15A_1V8</text>
<text x="255.5" y="37.4">LDO15A_1V8</text>
<text x="44.9" y="46.6">MP1</text>
<text x="57.9" y="46.1">TP33</text>
<text x="90.7" y="42.8">GND</text>
<text x="97" y="46.6">RUN</text>
<text x="116.4" y="47.5" transform="rotate(-90 116.4 47.5)">DVDD</text>
<text x="133.3" y="46.6">GPIO0</text>
<text x="182.1" y="42.8">GND</text>
<text x="34.8" y="51.7">MP5</text>
<text x="34.8" y="49.1">MP6</text>
<text x="47.6" y="51.7">4</text>
<text x="47.6" y="49.1">5</text>
<text x="70.8" y="51.7">27.4R</text>
<text x="71.7" y="49.4">R93</text>
<text x="113.9" y="53.1" transform="rotate(-90 113.9 53.1)">VREG_VOUT</text>
<text x="121.5" y="48.2" transform="rotate(-90 121.5 48.2)">IOVDD</text>
<text x="124.1" y="51" transform="rotate(-90 124.1 51)">USB_VDD</text>
<text x="126.6" y="51.9" transform="rotate(-90 126.6 51.9)">ADC_AVDD</text>
<text x="129.1" y="50.3" transform="rotate(-90 129.1 50.3)">VREG_IN</text>
<text x="133.3" y="49.1">GPIO1</text>
<text x="133.3" y="51.7">GPIO2</text>
<text x="147.3" y="51.7">TP35</text>
<text x="198" y="53.9" transform="rotate(-90 198 53.9)">1nF</text>
<text x="198" y="49.2" transform="rotate(-90 198 49.2)">50V</text>
<text x="203" y="48.6" transform="rotate(-90 203 48.6)">C96</text>
<text x="212.1" y="49.1">R96</text>
<text x="212.1" y="51.7">4K7</text>
<text x="245.5" y="49.1">VREG_3V3 R99</text>
<text x="245.5" y="49.1">VREG_3V3</text>
<text x="255.5" y="51.9">4K7</text>
<text x="265.3" y="53.9" transform="rotate(-90 265.3 53.9)">1nF</text>
<text x="265.3" y="49.2" transform="rotate(-90 265.3 49.2)">50V</text>
<text x="270.4" y="48.6" transform="rotate(-90 270.4 48.6)">C97</text>
<text x="34.8" y="59.3">MP2</text>
<text x="34.8" y="56.7">MP3</text>
<text x="34.8" y="54.2">MP4</text>
<text x="47.6" y="59.3">1</text>
<text x="47.6" y="56.7">2</text>
<text x="47.6" y="54.2">3</text>
<text x="71.1" y="59.3">27.4R</text>
<text x="97" y="54.2">USB_DP</text>
<text x="97" y="56.7">USB_DM</text>
<text x="133.3" y="54.2">GPIO3</text>
<text x="133.3" y="56.7">GPIO4</text>
<text x="133.3" y="59.3">GPIO5</text>
<text x="147.3" y="54.2">TP36</text>
<text x="220.8" y="58.3" transform="rotate(-90 220.8 58.3)">R97</text>
<text x="253.8" y="58.3" transform="rotate(-90 253.8 58.3)">R98</text>
<text x="56.6" y="64.9">TP34</text>
<text x="71.7" y="61.1">R94</text>
<text x="97" y="64.4">QSPI_SS</text>
<text x="133.3" y="61.8">GPIO6</text>
<text x="133.3" y="64.4">GPIO7</text>
<text x="215.2" y="64.2" transform="rotate(-90 215.2 64.2)">Q10</text>
<text x="220.8" y="62.9" transform="rotate(-90 220.8 62.9)">10K</text>
<text x="253.8" y="62.9" transform="rotate(-90 253.8 62.9)">10K</text>
<text x="257.7" y="64.2" transform="rotate(-90 257.7 64.2)">Q11</text>
<text x="97" y="69.4">QSPI_SD0</text>
<text x="97" y="72">QSPI_SD1</text>
<text x="132.1" y="72">GPIO10</text>
<text x="133.3" y="66.9">GPIO8</text>
<text x="133.3" y="69.4">GPIO9</text>
<text x="202.2" y="72">BC817-40,215</text>
<text x="254.4" y="72">BC817-40,215</text>
<text x="97" y="74.5">QSPI_SD2</text>
<text x="97" y="77.1">QSPI_SD3</text>
<text x="132.1" y="74.5">GPIO11</text>
<text x="132.1" y="77.1">GPIO12</text>
<text x="148.6" y="77.1">TP46</text>
<text x="97" y="79.6">QSPI_SCLK</text>
<text x="132.1" y="79.6">GPIO13</text>
<text x="132.1" y="82.1">GPIO14</text>
<text x="148.6" y="82.1">TP48</text>
<text x="148.6" y="79.6">TP47</text>
<text x="52.5" y="88.5">15pF</text>
<text x="55.2" y="86.5">C82</text>
<text x="58.3" y="88.5">50V</text>
<text x="132.1" y="84.7">GPIO15</text>
<text x="132.1" y="87.2">GPIO16</text>
<text x="132.1" y="89.8">GPIO17</text>
<text x="148.6" y="84.7">TP49</text>
<text x="210.2" y="84.8" transform="rotate(-90 210.2 84.8)">GND</text>
<text x="240.6" y="84.8" transform="rotate(-90 240.6 84.8)">GND</text>
<text x="97" y="92.3">XIN</text>
<text x="132.1" y="92.3">GPIO18</text>
<text x="132.1" y="94.8">GPIO19</text>
<text x="42.9" y="97.4">GND</text>
<text x="79.3" y="98.6" transform="rotate(-90 79.3 98.6)">GND</text>
<text x="82.6" y="99.7">R95</text>
<text x="132.1" y="97.4">GPIO20</text>
<text x="132.1" y="99.9">GPIO21</text>
<text x="210.2" y="101.4" transform="rotate(-90 210.2 101.4)">GND</text>
<text x="240.6" y="101.4" transform="rotate(-90 240.6 101.4)">GND</text>
<text x="55.4" y="106.5">C83</text>
<text x="68.9" y="103.7">Y1</text>
<text x="83.5" y="105.3">1K</text>
<text x="97" y="102.5">XOUT</text>
<text x="132.1" y="102.5">GPIO22</text>
<text x="132.1" y="105">GPIO23</text>
<text x="132.1" y="107.5">GPIO24</text>
<text x="52.8" y="108.6">15pF</text>
<text x="58.7" y="108.6">50V</text>
<text x="97" y="112.6">SWCLK</text>
<text x="132.1" y="110.1">GPIO25</text>
<text x="230.3" y="112.1">LDO15A_1V8</text>
<text x="32.3" y="115.4">GND</text>
<text x="97" y="115.2">SWD</text>
<text x="126.3" y="115.2">GPIO26_ADC0</text>
<text x="126.3" y="117.7">GPIO27_ADC1</text>
<text x="30.6" y="126">~</text>
<text x="35.2" y="122.6" transform="rotate(-90 35.2 122.6)">6</text>
<text x="36.2" y="124.1">1</text>
<text x="97" y="122.8">TESTEN</text>
<text x="119" y="125.2" transform="rotate(-90 119 125.2)">GND</text>
<text x="126.3" y="120.2">GPIO28_ADC2</text>
<text x="126.3" y="122.8">GPIO29_ADC3</text>
<text x="230.7" y="123.9" transform="rotate(-90 230.7 123.9)">R48</text>
<text x="233.3" y="123.9" transform="rotate(-90 233.3 123.9)">10K</text>
<text x="29.4" y="128.5">J4</text>
<text x="35.2" y="131.6" transform="rotate(-90 35.2 131.6)">5</text>
<text x="36.2" y="126.6">2</text>
<text x="36.2" y="129.1">3</text>
<text x="36.2" y="131.7">4</text>
<text x="44.5" y="129.1">GND</text>
<text x="90.7" y="127.9">GND</text>
<text x="120.3" y="129.1">U12</text>
<text x="120.3" y="131.7">RP2040</text>
<text x="212.7" y="131.7">R28</text>
<text x="243.4" y="126.6">R50</text>
<text x="244" y="131.7">0R</text>
<text x="116.1" y="135.5">GND</text>
<text x="212.7" y="134.2">10K</text>
<text x="229.1" y="133.2">Q8</text>
<text x="32.3" y="139.3">GND</text>
<text x="225.4" y="141.8">R47</text>
<text x="29.5" y="148.2">67996-100HLF</text>
<text x="35.1" y="145.9">J21</text>
<text x="72.7" y="148.2">VREG_3V3</text>
<text x="225.4" y="144.4">10K</text>
<text x="240.9" y="144.5" transform="rotate(-90 240.9 144.5)">BC817-40,215</text>
<text x="138.8" y="152">VREG_3V3</text>
<text x="237.1" y="155.5" transform="rotate(-90 237.1 155.5)">GND</text>
<text x="36.4" y="158.2" transform="rotate(-90 36.4 158.2)">1</text>
<text x="39" y="158.2" transform="rotate(-90 39 158.2)">2</text>
<text x="56.5" y="158.3">R91</text>
<text x="57.1" y="160.9">1K</text>
<text x="98.2" y="159.6">W25Q128JVSIM</text>
<text x="103.8" y="157.1">IC1</text>
<text x="121.6" y="158.3">GND</text>
<text x="138.3" y="159.9">C88</text>
<text x="83.1" y="164.7">~{CS}</text>
<text x="83.1" y="167.2">DO_(IO1)</text>
<text x="105.2" y="167.2">~{HOLD_OR_}/RESET_(IO3)</text>
<text x="123.9" y="164.7">VCC</text>
<text x="131.9" y="162.2">100nF</text>
<text x="139" y="162.2">10V</text>
<text x="33.5" y="169.8">GND</text>
<text x="83.1" y="169.8">~{WP_(IO2)}</text>
<text x="83.1" y="172.3">GND</text>
<text x="119.9" y="172.3">DI_(IO0)</text>
<text x="124" y="169.8">CLK</text>
<text x="75.4" y="177.4">GND</text>
</g>
<g font-size="1.8" fill="#a90000">
<text x="92.5" y="27.4" transform="rotate(-90 92.5 27.4)">1</text>
<text x="100.1" y="27.4" transform="rotate(-90 100.1 27.4)">1</text>
<text x="107.7" y="27.4" transform="rotate(-90 107.7 27.4)">1</text>
<text x="133.1" y="27.4" transform="rotate(-90 133.1 27.4)">1</text>
<text x="140.7" y="27.4" transform="rotate(-90 140.7 27.4)">1</text>
<text x="148.3" y="27.4" transform="rotate(-90 148.3 27.4)">1</text>
<text x="156" y="27.4" transform="rotate(-90 156 27.4)">1</text>
<text x="169.9" y="27.4" transform="rotate(-90 169.9 27.4)">1</text>
<text x="177.5" y="27.4" transform="rotate(-90 177.5 27.4)">1</text>
<text x="183.9" y="27.4" transform="rotate(-90 183.9 27.4)">1</text>
<text x="92.5" y="35" transform="rotate(-90 92.5 35)">2</text>
<text x="100.1" y="35" transform="rotate(-90 100.1 35)">2</text>
<text x="107.7" y="35" transform="rotate(-90 107.7 35)">2</text>
<text x="133.1" y="35" transform="rotate(-90 133.1 35)">2</text>
<text x="140.7" y="35" transform="rotate(-90 140.7 35)">2</text>
<text x="148.3" y="35" transform="rotate(-90 148.3 35)">2</text>
<text x="156" y="35" transform="rotate(-90 156 35)">2</text>
<text x="169.9" y="35" transform="rotate(-90 169.9 35)">2</text>
<text x="177.5" y="35" transform="rotate(-90 177.5 35)">2</text>
<text x="183.9" y="35" transform="rotate(-90 183.9 35)">2</text>
<text x="112.8" y="41.3" transform="rotate(-90 112.8 41.3)">45</text>
<text x="115.3" y="41.3" transform="rotate(-90 115.3 41.3)">23</text>
<text x="120.4" y="40.7" transform="rotate(-90 120.4 40.7)">1</text>
<text x="122.9" y="41.3" transform="rotate(-90 122.9 41.3)">48</text>
<text x="125.5" y="41.3" transform="rotate(-90 125.5 41.3)">43</text>
<text x="128" y="41.3" transform="rotate(-90 128 41.3)">44</text>
<text x="50" y="45.5">MP1</text>
<text x="93.3" y="45.5">26</text>
<text x="140.9" y="45.5">2</text>
<text x="200.4" y="46.4" transform="rotate(-90 200.4 46.4)">2</text>
<text x="209.3" y="45.2" transform="rotate(-90 209.3 45.2)">1</text>
<text x="261.4" y="45.2" transform="rotate(-90 261.4 45.2)">1</text>
<text x="267.7" y="46.4" transform="rotate(-90 267.7 46.4)">2</text>
<text x="29.7" y="53.1">MP4</text>
<text x="29.7" y="50.5">MP5</text>
<text x="29.7" y="48">MP6</text>
<text x="51.4" y="53.1">3</text>
<text x="51.4" y="50.5">4</text>
<text x="51.4" y="48">5</text>
<text x="67.9" y="53.1">2</text>
<text x="78" y="53.1">1</text>
<text x="93.3" y="53.1">47</text>
<text x="140.9" y="48">3</text>
<text x="140.9" y="50.5">4</text>
<text x="140.9" y="53.1">5</text>
<text x="29.7" y="58.2">MP2</text>
<text x="29.7" y="55.6">MP3</text>
<text x="51.4" y="58.2">1</text>
<text x="51.4" y="55.6">2</text>
<text x="67.9" y="55.6">2</text>
<text x="78" y="55.6">1</text>
<text x="93.3" y="55.6">46</text>
<text x="140.9" y="55.6">6</text>
<text x="140.9" y="58.2">7</text>
<text x="200.4" y="54" transform="rotate(-90 200.4 54)">1</text>
<text x="209.3" y="59.1" transform="rotate(-90 209.3 59.1)">1</text>
<text x="209.3" y="55.3" transform="rotate(-90 209.3 55.3)">2</text>
<text x="216.9" y="54" transform="rotate(-90 216.9 54)">1</text>
<text x="249.9" y="54" transform="rotate(-90 249.9 54)">1</text>
<text x="261.4" y="59.1" transform="rotate(-90 261.4 59.1)">1</text>
<text x="261.4" y="55.3" transform="rotate(-90 261.4 55.3)">2</text>
<text x="267.7" y="54" transform="rotate(-90 267.7 54)">1</text>
<text x="93.3" y="63.2">56</text>
<text x="140.3" y="65.8">11</text>
<text x="140.9" y="60.7">8</text>
<text x="140.9" y="63.2">9</text>
<text x="216.9" y="64.2" transform="rotate(-90 216.9 64.2)">2</text>
<text x="249.9" y="64.2" transform="rotate(-90 249.9 64.2)">2</text>
<text x="93.3" y="68.3">53</text>
<text x="93.3" y="70.9">55</text>
<text x="140.3" y="68.3">12</text>
<text x="140.3" y="70.9">13</text>
<text x="202.5" y="67.1">2</text>
<text x="215.2" y="67.1">3</text>
<text x="254.6" y="67.1">3</text>
<text x="267.3" y="67.1">2</text>
<text x="93.3" y="73.4">54</text>
<text x="93.3" y="75.9">51</text>
<text x="140.3" y="73.4">14</text>
<text x="140.3" y="75.9">15</text>
<text x="93.3" y="78.5">52</text>
<text x="140.3" y="78.5">16</text>
<text x="140.3" y="81">17</text>
<text x="140.3" y="83.6">18</text>
<text x="140.3" y="86.1">27</text>
<text x="140.3" y="88.6">28</text>
<text x="52.6" y="91.2">2</text>
<text x="60.3" y="91.2">1</text>
<text x="69.6" y="94.1" transform="rotate(-90 69.6 94.1)">1</text>
<text x="93.3" y="91.2">20</text>
<text x="140.3" y="91.2">29</text>
<text x="140.3" y="93.7">30</text>
<text x="52.6" y="101.3">2</text>
<text x="60.3" y="101.3">1</text>
<text x="64.7" y="96.3">4</text>
<text x="69.6" y="100.4" transform="rotate(-90 69.6 100.4)">3</text>
<text x="73.6" y="96.3">2</text>
<text x="79.3" y="101.3">2</text>
<text x="89.5" y="101.3">1</text>
<text x="93.3" y="101.3">21</text>
<text x="140.3" y="96.3">31</text>
<text x="140.3" y="98.8">32</text>
<text x="140.3" y="101.3">34</text>
<text x="140.3" y="103.9">35</text>
<text x="140.3" y="106.4">36</text>
<text x="93.3" y="111.5">24</text>
<text x="140.3" y="109">37</text>
<text x="93.3" y="114">25</text>
<text x="140.3" y="114">38</text>
<text x="140.3" y="116.6">39</text>
<text x="140.3" y="119.1">40</text>
<text x="236" y="117.5" transform="rotate(-90 236 117.5)">1</text>
<text x="34" y="120.1" transform="rotate(-90 34 120.1)">6</text>
<text x="38.7" y="122.9">1</text>
<text x="38.7" y="125.5">2</text>
<text x="93.3" y="121.7">19</text>
<text x="140.3" y="121.7">41</text>
<text x="38.7" y="128">3</text>
<text x="38.7" y="130.6">4</text>
<text x="117.9" y="128.9" transform="rotate(-90 117.9 128.9)">57</text>
<text x="236" y="131.5" transform="rotate(-90 236 131.5)">3</text>
<text x="236" y="127.7" transform="rotate(-90 236 127.7)">2</text>
<text x="239.3" y="128">1</text>
<text x="249.5" y="128">2</text>
<text x="34" y="134.1" transform="rotate(-90 34 134.1)">5</text>
<text x="208.8" y="136.9">2</text>
<text x="219" y="136.9">1</text>
<text x="226.6" y="136.9">1</text>
<text x="221.5" y="147.1">2</text>
<text x="231.7" y="147.1">1</text>
<text x="236" y="144.2" transform="rotate(-90 236 144.2)">2</text>
<text x="35.3" y="162" transform="rotate(-90 35.3 162)">1</text>
<text x="37.8" y="162" transform="rotate(-90 37.8 162)">2</text>
<text x="132.6" y="157.2">2</text>
<text x="140.3" y="157.2">1</text>
<text x="79.3" y="163.6">1</text>
<text x="79.3" y="166.1">2</text>
<text x="130.1" y="163.6">8</text>
<text x="130.1" y="166.1">7</text>
<text x="79.3" y="168.7">3</text>
<text x="79.3" y="171.2">4</text>
<text x="130.1" y="168.7">6</text>
<text x="130.1" y="171.2">5</text>
</g>
<g font-size="1.8" fill="#0f0f0f">
<text x="81.3" y="45.4">RUN</text>
<text x="145.4" y="47.9">MCU_UART_RX</text>
<text x="145.7" y="45.4">MCU_UART_TX</text>
<text x="81.3" y="53">MCU_USB_P 47</text>
<text x="81.3" y="55.5">MCU_USB_N 46</text>
<text x="152.9" y="58.1">GPIO5</text>
<text x="152.9" y="55.5">GPIO4</text>
<text x="78.7" y="63.2">QSPI_SS</text>
<text x="152.9" y="60.6">GPIO6</text>
<text x="152.9" y="63.2">GPIO7</text>
<text x="78.7" y="70.8">QSPI_SD1</text>
<text x="78.7" y="68.2">QSPI_SD0</text>
<text x="186.7" y="67">MCU_UART_TX</text>
<text x="233.7" y="67">MCU_UART_RX</text>
<text x="78.7" y="73.3">QSPI_SD2</text>
<text x="78.7" y="75.9">QSPI_SD3</text>
<text x="78.7" y="78.4">QSPI_SCLK</text>
<text x="188" y="89.8">GPIO5</text>
<text x="188" y="87.3">GPIO4</text>
<text x="218.4" y="87.3">ADC0</text>
<text x="218.4" y="89.8">ADC1</text>
<text x="188" y="94.9">GPIO7</text>
<text x="188" y="92.4">GPIO6</text>
<text x="218.4" y="94.9">ADC3</text>
<text x="218.4" y="92.4">ADC2</text>
<text x="81.3" y="114">SWD</text>
<text x="81.3" y="111.4">SWCLK</text>
<text x="149.9" y="108.9">MCU_OUT</text>
<text x="153.7" y="114">ADC0</text>
<text x="153.7" y="119">ADC2</text>
<text x="153.7" y="116.5">ADC1</text>
<text x="46.9" y="122.8">SWCLK</text>
<text x="49.2" y="125.4">SWD</text>
<text x="153.7" y="121.6">ADC3</text>
<text x="49.2" y="130.5">RUN</text>
<text x="196.8" y="136.8">MCU_OUT</text>
<text x="41.9" y="163.5">USB_BOOT 2</text>
<text x="62.8" y="163.6">1 QSPI_SS</text>
<text x="64.8" y="166">QSPI_SD1</text>
<text x="138" y="166">QSPI_SD3</text>
<text x="64.8" y="168.6">QSPI_SD2</text>
<text x="137" y="168.6">QSPI_SCLK</text>
<text x="138" y="171.1">QSPI_SD0</text>
</g>
<g font-size="1.8" fill="#0000c2">
<text x="35.7" y="63.5">micro-B</text>
<text x="45.3" y="63.5">USB</text>
</g>
<g font-size="1.8" fill="#aaa">
<text x="197.4" y="87.4">1</text>
<text x="197.4" y="89.9">2</text>
<text x="202.9" y="84.5" transform="rotate(-90 202.9 84.5)">6</text>
<text x="227.9" y="87.4">1</text>
<text x="227.9" y="89.9">2</text>
<text x="233.4" y="84.5" transform="rotate(-90 233.4 84.5)">6</text>
<text x="197.4" y="92.5">3</text>
<text x="197.4" y="95">4</text>
<text x="227.9" y="92.5">3</text>
<text x="227.9" y="95">4</text>
<text x="202.9" y="98.5" transform="rotate(-90 202.9 98.5)">5</text>
<text x="233.4" y="98.5" transform="rotate(-90 233.4 98.5)">5</text>
<text x="77.2" y="153.1" transform="rotate(-90 77.2 153.1)">1</text>
<text x="77.2" y="163.3" transform="rotate(-90 77.2 163.3)">2</text>
</g>
<g font-size="1.8" fill="#989898">
<text x="199.9" y="88.5">1</text>
<text x="204.1" y="87" transform="rotate(-90 204.1 87)">6</text>
<text x="230.4" y="88.5">1</text>
<text x="234.5" y="87" transform="rotate(-90 234.5 87)">6</text>
<text x="199.9" y="91">2</text>
<text x="199.9" y="93.6">3</text>
<text x="205.7" y="90.4">~</text>
<text x="205.7" y="92.9">J23</text>
<text x="230.4" y="91">2</text>
<text x="230.4" y="93.6">3</text>
<text x="236.2" y="90.4">~</text>
<text x="236.2" y="92.9">J26</text>
<text x="199.9" y="96.1">4</text>
<text x="204.1" y="96" transform="rotate(-90 204.1 96)">5</text>
<text x="230.4" y="96.1">4</text>
<text x="234.5" y="96" transform="rotate(-90 234.5 96)">5</text>
<text x="81.1" y="161.5" transform="rotate(-90 81.1 161.5)">10K</text>
<text x="81.1" y="156.8" transform="rotate(-90 81.1 156.8)">R92</text>
</g>
<text font-size="1.8" fill="#009600" x="62.8" y="91.3">ABM8-272-T3</text>
<g font-size=".7" fill="#840084">
<text x="63.2" y="50">SIG_USB_90R</text>
<text x="87.9" y="50">SIG_USB_90R</text>
<text x="61.8" y="60.4">SIG_USB_90R</text>
<text x="87.4" y="60.1">SIG_USB_90R</text>
</g>
</svg>
